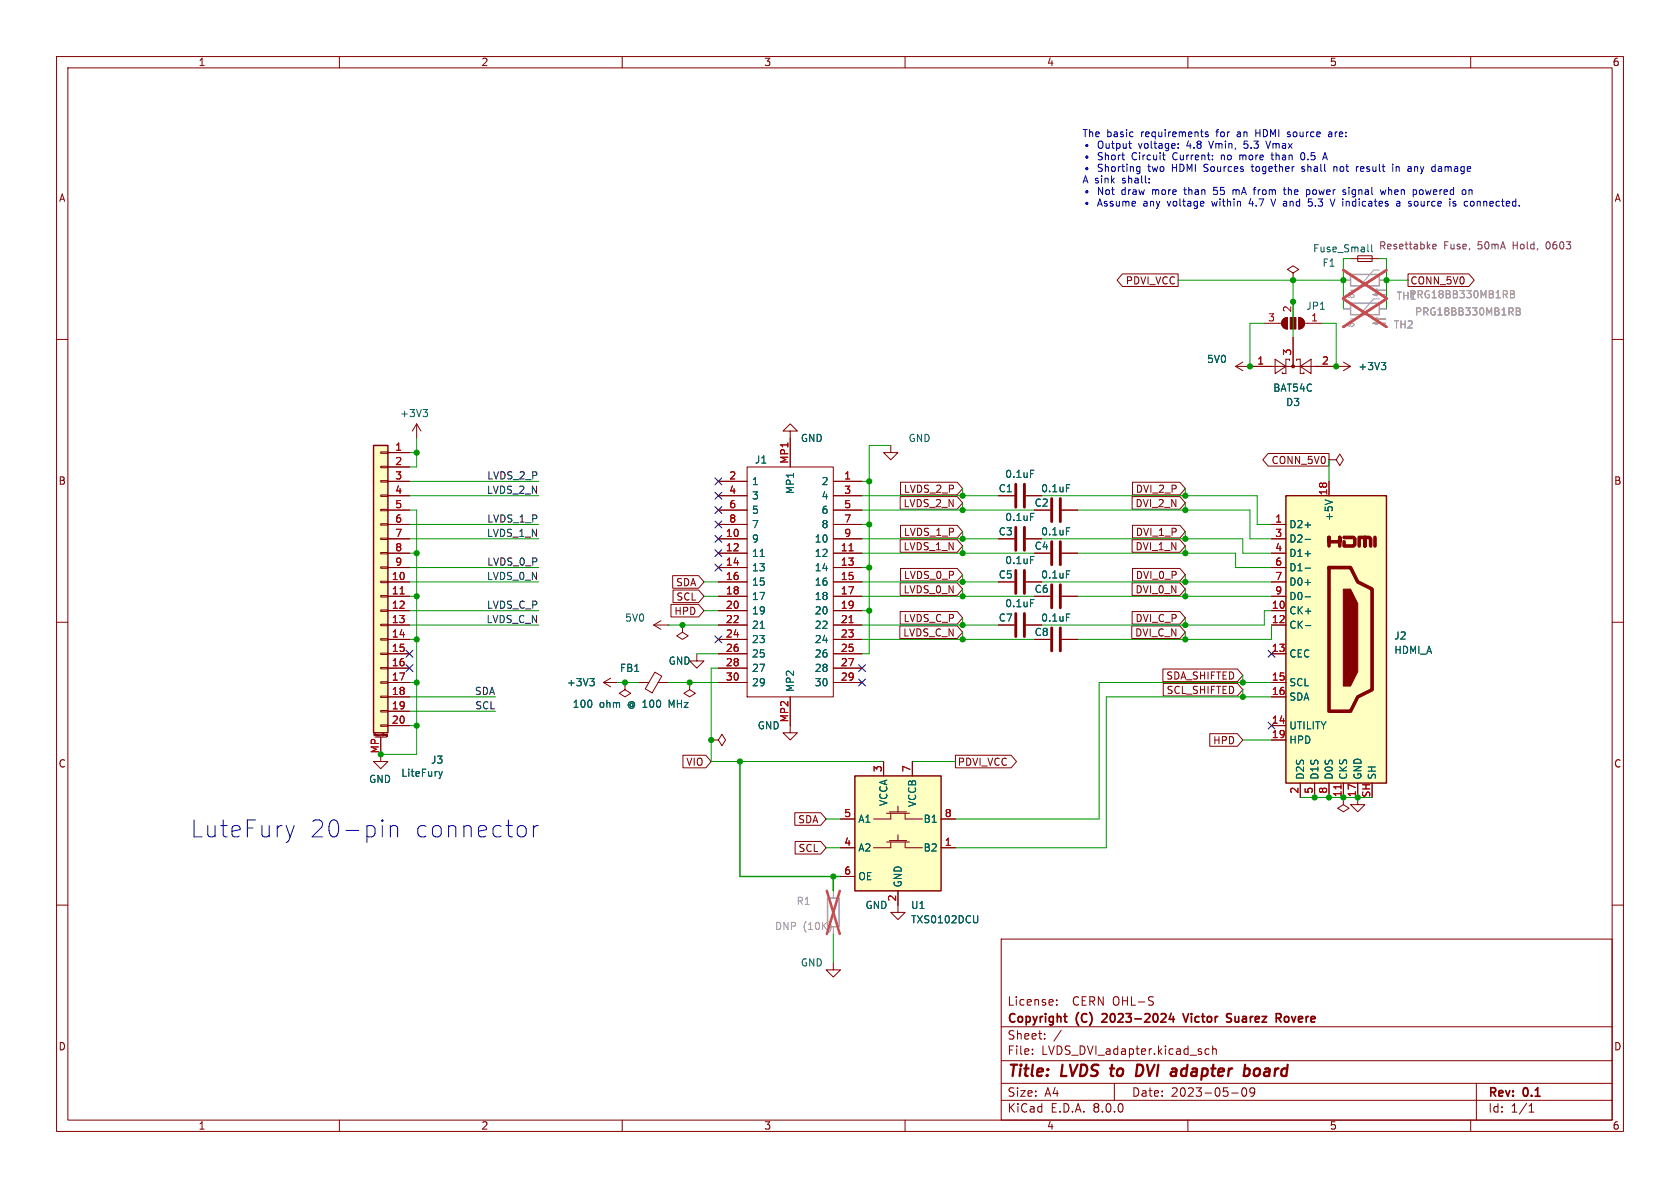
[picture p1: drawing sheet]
<svg xmlns="http://www.w3.org/2000/svg" width="297mm" height="210mm" viewBox="0 0 297 210" stroke-linecap="round" stroke-linejoin="round" font-family="sans-serif">
<g fill="none" stroke="#840000" stroke-width=".18">
<path d="M10 10h277v190h-277zM12 12h273v186h-273zM60 10v2M110 10v2M160 10v2M210 10v2M260 10v2M10 60h2M223.5 57.2h3.1M226.9 56.4l.7-.3v2.1a1.02 1.02 0 0 1-.9-.7 1.02 1.02 0 0 1 .2-1.1zM228.6 53.3v2.8M228.6 59.7v5.1"/>
<path d="M229.6 56.1a1.02 1.02 0 0 1 1 1.1 1.02 1.02 0 0 1-1 1zM230.6 57.2h3.1M238.8 45.7h5M240 45.2h2.6v1h-2.6zM285 60h2M139.7 76.2h1.3l-1.3-1.3-1.3 1.3h1.3v6.4M157.5 78.7v1.3h1.2l-1.2 1.3-1.3-1.3h1.3M221 64.8h15.2M225.4 63.5l1.9 1.3-1.9 1.2zM228 63.8v-.3h-.7v2.5h-.6v-.2M229.2 63.8v-.3h.7v2.5h.6v-.2M229.9 64.8l1.9-1.3v2.5z"/>
<path d="M127 95.3h5.1M127 97.8h5.1M127 90.2h5.1M127 85.1h5.1M127 87.6h5.1M127 92.7h5.1M132.1 82.6h15.2v40.6h-15.2zM147.3 95.3h5.1M147.3 97.8h5.1M147.3 90.2h5.1M147.3 85.1h5.1M147.3 87.6h5.1"/>
<path d="M147.3 92.7h5.1M176.5 95.3h2.8M176.5 87.6h2.8M181.4 95.3h2.7M181.4 87.6h2.7M182.9 97.8h2.8M182.9 90.2h2.8M187.7 97.8h2.8M187.7 90.2h2.8M234.9 81.3h1.3l.7-1 .6 1-.6 1-.7-1M234.9 81.3h.1M10 110h2"/>
<path d="M127 105.4h5.1M127 100.3h5.1M127 102.9h5.1M127 108h5.1M127 110.5h5.1M127 113h5.1M127 115.6h5.1M127 118.1h5.1M147.3 105.4h5.1M147.3 100.3h5.1M147.3 102.9h5.1M147.3 108h5.1"/>
<path d="M147.3 110.5h5.1M147.3 113h5.1M147.3 115.6h5.1M147.3 118.1h5.1M176.5 102.9h2.8M176.5 110.5h2.8M181.4 102.9h2.7M181.4 110.5h2.7M182.9 105.4h2.8M182.9 113h2.8M187.7 105.4h2.8M187.7 113h2.8"/>
<path d="M285 110h2M125.7 130.8h1.3l.6-1 .7 1-.7 1-.6-1M125.7 130.8h.1M127 120.7h5.1M139.7 123.2v6.3h1.3l-1.3 1.3-1.3-1.3h1.3M147.3 120.7h5.1M10 160h2M285 160h2M147.3 170.2v1.3h1.3l-1.3 1.2-1.3-1.2h1.3M177 166h108v32h-108zM186.8 177.6v.1M186.8 176.8v.1"/>
<path d="M60 198v2M110 198v2M160 198v2M177 194.5h108M177 191.5h108M177 187.5h108M177 181.5h108M182.5 186.3v.1M182.5 185.5v.1M184.7 183.6v.1M184.7 182.8v.1M187.6 182.1l-1.3 2"/>
<path d="M197 191.5v3M210 198v2M213.7 185.5l-.4-.1-.3 .3v.4l.2 .2h.5M214.4 185.5l.2-.1 .4 .1v.9M214.4 184.9v1.5M217.7 193.2h1.2M219.7 192.4a.81 .81 0 0 0 .3 1.4l.2-.1 .2-.5-.2-.8M221.8 192.9l-.3 .3h-.3l-.2-.3 .1-.5 .4-.1 .2 .1a.99 .99 0 0 1-.3 1.4h-.3M260 198v2M261 191.5v6.5M270.3 196.6h.9M270.3 195.5l.4-.4v1.5"/>
</g>
<path d="M196.2 188.9h.8M196.6 188.2l-.2 1.7 .2 .3M201.8 188.3l-.7-.1-.3 2h.5l.5-.3M220.8 189l.1 .3-.1 .7M222.4 188.9a.62 .62 0 0 0-.7 .4v.7a.52 .52 0 0 0 .8 .1" fill="none" stroke="#840000" stroke-width=".4"/>
<path d="M188.1 179.7h.5M194.9 179.3h-.1M195.6 179.8l-.8 .9h.9M207.1 179.1l-.4 1.1h.9M207.4 179.7v1M209.1 179.2l.5 1.5 .5-1.5M217.1 179.9l.5 .1 .1 .4-.3 .3h-.3M217.1 179.2l.6 .1M226 180l.5 .7M226.2 179.2l.3 .3-.1 .3-.2 .2M227.6 179.7l-.4 .1-.1 .2v.5l.5 .2M188.5 180.7h.1" fill="none" stroke="#840000" stroke-width=".3"/>
<g fill="none" stroke="#840000" stroke-width=".51">
<path d="M179.6 85.6v4.1M179.6 93.2v4.1M181.1 85.6v4.1M181.1 93.2v4.1M185.9 88.1v4.1M185.9 95.8v4M187.5 88.1v4.1M187.5 95.8v4M179.6 100.8v4.1M179.6 108.5v4M181.1 100.8v4.1M181.1 108.5v4"/>
<path d="M185.9 103.4v4M185.9 111v4.1M187.5 103.4v4M187.5 111v4.1"/>
</g>
<path d="M241.8 44.3l.2 .2M242.5 43.3v1l.2 .2M134.4 98.4h.7M182.2 90.7h.6M182.2 98.4h.6M182.2 83.1h.6M188.5 93.3h.6M188.5 85.7h.6M134.4 111.1h.7M182.2 106h.6M188.5 100.9h.6M188.5 108.5h.6" fill="none" stroke="#006464" stroke-width=".18"/>
<path d="M237.5 49.5h1.3M237.5 54.6h1.3M238.5 51.7l.2 .3 .1 .4-.2 .2-.2-.1-.1-.2 .1-.2h.8l.2 .1-.1 .3-.4 .2M238.5 56.8l.2 .3 .1 .3-.2 .2h-.2l-.1-.2 .1-.2 .8-.1 .2 .2-.1 .3-.4 .2M243.8 47.8h-1l-3 3.5h-1M243.8 52.8h-1l-3 3.6h-1M243.8 49.5h1.3M243.8 54.6h1.3M147.3 157.5v1.3M147.3 163.8v1.3" fill="none" stroke="#a1a1a1" stroke-width=".18"/>
<path d="M238.8 48.5h5v2h-5zM238.8 53.6h5v2h-5zM146.3 158.8h2v5h-2z" fill="none" stroke="#a1a1a1" stroke-width=".25"/>
<g fill="#a1a1a1" stroke="#a1a1a1" stroke-width=".18">
<path d="M242.7 52.1l.8-.3v.5l-.8-.2h2.3z"/>
<path d="M242.7 51.3l.8-.2v.5l-.8-.3h2.3z"/>
<path d="M242.7 57.2l.8-.3v.5l-.8-.2h2.3z"/>
<path d="M242.7 56.4l.8-.3v.5l-.8-.2h2.3z"/>
</g>
<path d="M267 51.4h.5l.2 .2-.2 .4 .2 .1 .1 .3-.3 .2h-.5zM267 52h.5M268.1 54.4h.4l.2 .3-.2 .3 .2 .2 .1 .3-.3 .2h-.4zM268.1 55h.4M146.8 163.1l.1 .6-.1 .9" fill="none" stroke="#989898" stroke-width=".18"/>
<path d="M237.5 47.8l7.6 4.9M237.5 52.8l7.6 5M245.1 47.8l-7.6 4.9M245.1 52.8l-7.6 5M146.2 157.5l2.3 7.6M148.5 157.5l-2.3 7.6" fill="none" stroke="#e75356" stroke-width=".46"/>
<path d="M253.3 43.6l.6-.1-.1-.3h-.3l-.2 .1 .1 .7h.4" fill="none" stroke="#840084" stroke-width=".18"/>
<g fill="#840000" stroke="#840000" stroke-width=".18">
<path d="M229.6 56.1a1.02 1.02 0 0 1 1 1.1 1.02 1.02 0 0 1-1 1z"/>
<path d="M228.1 56.1h1v2.1h-1z"/>
<path d="M226.9 56.4l.7-.3v2.1a1.02 1.02 0 0 1-.9-.7 1.02 1.02 0 0 1 .2-1.1z"/>
<circle cx="228.6" cy="64.8" r=".25"/>
</g>
<path d="M150.1 97.4h.7M150.1 110.1h.7" fill="none" stroke="#a90000" stroke-width=".18"/>
<path d="M66 78.7h2.6v50.8h-2.6z" fill="#ffffc2"/>
<g fill="none" stroke="#840000" stroke-width=".18">
<path d="M228.6 48.3l-1-.7 1-.6 1 .6-1 .7v1.2M228.6 49.5h.1M67.3 79.9h1.3v.2h-1.3zM73.7 74.9l.7 1.3M73.7 74.9v2.6M73.7 74.9l-.8 1.3M218.4 64.8l1.3 .7M218.4 64.8h2.6M219.7 64l-1.3 .8M221 64.8h.1M67.3 97.7h1.3v.2h-1.3zM67.3 95.1h1.3v.3h-1.3z"/>
<path d="M67.3 92.6h1.3v.2h-1.3zM67.3 90h1.3v.3h-1.3zM67.3 87.5h1.3v.3h-1.3zM67.3 85h1.3v.2h-1.3zM67.3 82.4h1.3v.3h-1.3zM68.6 80h3.8M68.6 82.6h3.8M68.6 85.1h3.8M68.6 87.6h3.8M68.6 90.2h3.8M68.6 92.7h3.8M68.6 95.3h3.8"/>
<path d="M68.6 97.8h3.8M67.3 118h1.3v.2h-1.3zM67.3 115.4h1.3v.3h-1.3zM67.3 112.9h1.3v.3h-1.3zM67.3 110.4h1.3v.2h-1.3zM67.3 107.8h1.3v.3h-1.3zM67.3 105.3h1.3v.2h-1.3zM67.3 102.7h1.3v.3h-1.3zM67.3 100.2h1.3v.3h-1.3zM68.6 102.9h3.8M68.6 105.4h3.8M68.6 108h3.8"/>
<path d="M68.6 110.5h3.8M68.6 113h3.8M68.6 115.6h3.8M68.6 118.1h3.8M68.6 100.3h3.8M120.6 110.5v1.3l1.1 .6-1.1 .6-1-.6 1-.6M120.6 110.5h.1M123.2 115.6v1.2h1.3l-1.3 1.3-1.3-1.3h1.3M66.1 130.1v-.4l.1 .3 .2-.3v.4M66.3 130.3h2M67.3 128.1h1.3v.3h-1.3zM67.3 125.6h1.3v.3h-1.3z"/>
<path d="M67.3 123.1h1.3v.2h-1.3zM67.3 120.5h1.3v.3h-1.3zM67.3 130.3v4.3h-1.3l1.3 1.3 1.3-1.3h-1.3M67.6 129.7v.3M67.8 129.7h.1M68.4 130.1h.1M68.4 129.9v.2M68.4 129.8h.1v.3l-.2 .1M68.4 129.8v.1M68.5 130.1h-.1M68.6 120.7h3.8M68.6 123.2h3.8"/>
<path d="M68.6 125.7h3.8M68.6 128.3h3.8M121.9 120.7v1.2l1 .7-1 .6-1-.6 1-.7M121.9 120.7h.1M158.7 160v1.3h1.3l-1.3 1.3-1.2-1.3h1.2"/>
</g>
<path d="M66 78.7h2.6v50.8h-2.6z" fill="none" stroke="#840000" stroke-width=".25"/>
<path d="M70.7 105h.8" fill="none" stroke="#a90000" stroke-width=".18"/>
<path d="M74.8 72.4h.8l-.4 .5M75.3 72.9l.3 .2v.3l-.3 .3M77.6 136.4l.3 .8M77.9 137.2l-.1 .3M78.2 136.4l-.3 .8" fill="none" stroke="#006464" stroke-width=".18"/>
<path d="M227.3 87.6h17.8v50.8h-17.8z" fill="#ffffc2"/>
<path d="M234.9 96.5v-1.5v.8h2v-.8v1.5M237.6 95h1.7l.2 .3v1l-.2 .2h-1.7v-.7M240.3 96.5v-1.5h1v1.5v-1.5h.8l.2 .3v1.2M243.1 95v1.5M234.9 100.3h3.9l1.2 2.6 2.6 1.2v17.8l-2.6 1.3-1.2 2.5h-3.9z" fill="none" stroke="#840000" stroke-width=".63"/>
<path d="M227.3 87.6h17.8v50.8h-17.8z" fill="none" stroke="#840000" stroke-width=".25"/>
<path d="M237.5 104.1h1.3l1.2 2.6v12l-1.2 2.6h-1.3z" fill="#840000" stroke="#840000" stroke-width=".18"/>
<g fill="none" stroke="#840000" stroke-width=".18">
<path d="M236.2 64.8h2.6M237.5 64l1.3 .8M238.8 64.8l-1.3 .7M224.8 92.7h2.5M224.8 95.3h2.5M224.8 97.8h2.5M234.9 85.1v2.5M107.9 119.9l-1.2 .8M115.6 110.5h2.5M115.6 110.5l1.2 .8M115.8 118.8l1.2 .7-1.7 3-1.2-.7zM116.8 109.7l-1.2 .8"/>
<path d="M118.1 110.5h.1M224.8 108h2.5M224.8 110.5h2.5M224.8 115.6h2.5M224.8 100.3h2.5M224.8 102.9h2.5M224.8 105.4h2.5M106.7 120.7h2.5M106.7 120.7l1.2 .7M110.5 120.7v1.2l1 .7-1 .6-1-.6 1-.7M110.5 120.7h.1M113 120.7h1.7"/>
<path d="M116.4 120.7h1.7M224.8 128.3h2.5M224.8 120.7h2.5M224.8 123.2h2.5M224.8 130.8h2.5M229.9 138.4v2.6M232.4 138.4v2.6M234.9 138.4v2.6M237.5 138.4v3.8l1 .7-1 .6-1-.6 1-.7M240 138.4v2.6"/>
</g>
<path d="M244.2 64.1h.8l-.4 .5M244.7 64.6l.3 .2v.3l-.3 .2M230.7 92.8h1M230.7 95.3h1M230.7 97.9h1M234.3 88.4l1.2 .4M104.3 120h.8l-.5 .4M230.7 100.4h1M230.7 103h1M230.7 105.5h1M230.8 110.6h.9M104.8 120.4l.3 .3v.3l-.3 .2" fill="none" stroke="#006464" stroke-width=".18"/>
<path d="M237.1 138.7v.8" fill="none" stroke="#a90000" stroke-width=".18"/>
<path d="M151.1 137.2h15.3v20.3h-15.3z" fill="#ffffc2"/>
<path d="M151.1 137.2h15.3v20.3h-15.3z" fill="none" stroke="#840000" stroke-width=".25"/>
<g fill="none" stroke="#840000" stroke-width=".18">
<path d="M198.4 48.4h9.9v2.2h-9.9l-.9-1.1zM228.6 59.7v5.1M248.9 48.4h10.8l.9 1.1-.9 1.1h-10.8zM139.7 77.5v5.1M221 64.8h.1M221 64.8h3.8M232.4 64.8h3.8M68.6 92.7h3.8M68.6 95.3h3.8M68.6 97.8h3.8M68.6 87.6h3.8M68.6 90.2h3.8"/>
<path d="M68.6 85.1h3.8M68.6 80h3.8M68.6 82.6h3.8M127 92.7h5.1M127 95.3h5.1M127 97.8h5.1M127 87.6h5.1M127 90.2h5.1M127 85.1h5.1M147.3 92.7h5.1M147.3 95.3h5.1M147.3 97.8h5.1"/>
<path d="M147.3 87.6h5.1M147.3 90.2h5.1M147.3 85.1h5.1M159.1 87.8h10.1l1 1.1-1 1.1h-10.1zM159.1 95.4h10.1l1 1.1-1 1.1h-10.1zM159.2 92.9h10l1 1.1-1 1.1h-10zM159.2 85.2h10l1 1.2-1 1.1h-10zM176.5 95.3h2.8M176.5 87.6h2.8M181.4 95.3h2.7M181.4 87.6h2.7M182.9 97.8h2.8"/>
<path d="M182.9 90.2h2.8M187.7 97.8h2.8M187.7 90.2h2.8M200.1 95.4h8.5l.9 1.1-.9 1.1h-8.5zM200.1 87.8h8.5l.9 1.1-.9 1.1h-8.5zM200.2 92.9h8.4l.9 1.1-.9 1.1h-8.4zM200.2 85.2h8.4l.9 1.2-.9 1.1h-8.4zM224.2 80.2h10.7v2.2h-10.7l-1-1.1zM224.8 92.7h2.5M224.8 95.3h2.5M224.8 97.8h2.5M234.9 85.1v2.5"/>
<path d="M68.6 108h3.8M68.6 110.5h3.8M68.6 115.6h3.8M68.6 100.3h3.8M68.6 102.9h3.8M68.6 105.4h3.8M68.6 113h3.8M68.6 118.1h3.8M118.6 106.8h4.9l1 1.2-1 1.1h-4.9zM118.9 101.8h4.6l1 1.1-1 1.1h-4.6zM119 104.3h4.5l1 1.1-1 1.1h-4.5zM127 108h5.1"/>
<path d="M127 110.5h5.1M127 115.6h5.1M127 100.3h5.1M127 102.9h5.1M127 105.4h5.1M127 113h5.1M127 118.1h5.1M147.3 108h5.1M147.3 110.5h5.1M147.3 115.6h5.1M147.3 100.3h5.1M147.3 102.9h5.1"/>
<path d="M147.3 105.4h5.1M147.3 113h5.1M147.3 118.1h5.1M159.1 110.6h10.1l1 1.2-1 1.1h-10.1zM159.1 108.1h10.1l1 1.1-1 1.1h-10.1zM159.1 103h10.1l1 1.1-1 1.2h-10.1zM159.2 100.5h10l1 1.1-1 1.1h-10zM176.5 110.5h2.8M176.5 102.9h2.8M181.4 110.5h2.7M181.4 102.9h2.7M182.9 105.4h2.8"/>
<path d="M182.9 113h2.8M187.7 105.4h2.8M187.7 113h2.8M200.1 110.6h8.5l.9 1.2-.9 1.1h-8.5zM200.1 108.1h8.5l.9 1.1-.9 1.1h-8.5zM200.1 103h8.5l.9 1.1-.9 1.2h-8.5zM200.2 100.5h8.4l.9 1.1-.9 1.1h-8.4zM205.6 118.3h13.2l.9 1.1-.9 1.1h-13.2zM224.8 108h2.5M224.8 110.5h2.5M224.8 115.6h2.5M224.8 100.3h2.5"/>
<path d="M224.8 102.9h2.5M224.8 105.4h2.5M67.3 130.3v3.1M68.6 128.3h3.8M68.6 120.7h3.8M68.6 123.2h3.8M68.6 125.7h3.8M110.5 120.7h.1M113 120.7h1.3M116.8 120.7h1.3M120.7 133.5h4.1l.9 1.1-.9 1.1h-4.1zM121.9 120.7h.1"/>
<path d="M127 120.7h5.1M139.7 123.2v5.1M147.3 120.7h5.1M156.2 134.6v2.6M161.3 134.6v2.6M168.9 133.5h9.9l.9 1.1-.9 1.1h-9.9zM205.6 120.8h13.2l.9 1.1-.9 1.1h-13.2zM213.9 129.7h4.9l.9 1.1-.9 1.1h-4.9zM224.8 128.3h2.5M224.8 120.7h2.5M224.8 123.2h2.5M224.8 130.8h2.5"/>
<path d="M229.9 138.4v2.6M232.4 138.4v2.6M234.9 138.4v2.6M237.5 138.4v2.6M240 138.4v3.8h1.3l-1.3 1.3-1.2-1.3h1.2M140.5 143.7h4.6l.9 1.1-.9 1.1h-4.6zM140.6 148.7h4.5l.9 1.2-.9 1.1h-4.5zM148.6 149.9h2.5M148.6 144.8h2.5M148.6 154.9h2.5M156.7 148.8h4.1M156.7 143.8h4.1"/>
<path d="M157.2 148.6h3.1M157.2 143.5h3.1M157.5 148.8v1.1h-3.1M157.5 143.8v1h-3.1M158.7 142.5v1M158.7 147.6v1M158.7 157.5v2.5M160 148.8v1.1h3.1M160 143.8v1h3.1M166.4 149.9h2.5M166.4 144.8h2.5"/>
</g>
<g fill="none" stroke="#006464" stroke-width=".18">
<path d="M244.2 64.1h.8l-.4 .5M244.7 64.6l.3 .2v.3l-.3 .2M134.4 98.4h.7M182.2 83.1h.6M182.2 98.4h.6M182.2 90.7h.6M188.5 85.7h.6M188.5 93.3h.6M230.7 92.8h1M230.7 95.3h1M230.7 97.9h1M234.3 88.4l1.2 .4"/>
<path d="M104.3 120h.8l-.5 .4M134.4 111.1h.7M182.2 106h.6M188.5 108.5h.6M188.5 100.9h.6M230.7 100.4h1M230.7 103h1M230.7 105.5h1M230.8 110.6h.9M77.6 136.4l.3 .8M77.9 137.2l-.1 .3M78.2 136.4l-.3 .8"/>
<path d="M104.8 120.4l.3 .3v.3l-.3 .2M172.8 161.9v1l-.2 .2"/>
</g>
<g fill="none" stroke="#0000c2" stroke-width=".18">
<path d="M199.5 25.4h.5M199.9 26.2h.1M201 30.2h.5M201 29.5h.5M201.5 29.5v1l-.1 .2h-.3M203.2 32.2v.1M203.2 31.6v.1M205.8 28.2l.2 .1M208.3 26.1v.1M208.3 25.4v.1M212.2 23.3h.5M212.6 24.2h.1"/>
<path d="M213.6 23.4l-.3-.1-.2 .2v.2l.5 .1v.3h-.5M213.7 24.9l.4 1.3M214.5 34.3l.2 .1M215.2 33.1h-.6l-.1 .6 .2-.1M218 33.5v.9M218.3 33.5l-.3 .2M219.2 27.4v.9M219.4 27.4l-.2 .1M219.9 26.1l.2 .1M220 24.9l-.1 .6 .2-.1M221.1 35.1l-.3 .9h.8M221.2 29.5h.5"/>
<path d="M221.4 29v1.2M222 22.9v1.3M222 23.5h.7M223.8 24.9l.4 1.3M224.7 27.4h.5M224.7 35.2l.4 1.2M224.9 27v1.1l.3 .2M226.9 33.5h.4M227 33.1v1.1l.3 .2M227.6 24.1l.4 .1M227.6 23.6l.4 .1M228 23.3l-.4 .2"/>
<path d="M230.1 30.2l.4 .1M230.5 27h-.1a.68 .68 0 0 0-.5 .6 .68 .68 0 0 0 .5 .7l.1-.1M230.5 29.5l-.4 .1 .1 .2 .3 .1M231.1 33.5l.4 .1 .1 .2-.1 .5-.4 .1M231.3 35.2h.6M231.3 35.7l.5-.1 .2 .3M232 36.2l-.2 .2h-.5M233.8 28.3l.4-1.3 .5 1.3M233.9 27.9h.6M234.9 23.4h.5M235.4 23.6l-.4 .1-.2 .2 .2 .3 .4-.1M235.8 29.6l.4-.1 .2 .1"/>
<path d="M235.8 29.5v.8M236 35.2l-.4 1.2M237.7 34l.2 .1-.2 .3M237.7 33.5l.2 .1M238.5 33.1v.1M238.5 33.5v.9M240.2 29.5l-.3 .1M240.6 29.5v.7M241.1 29.8l-.6 .1M244 33.5l.3 .9 .2-.6 .3 .6 .2-.9M246.2 29v.2M246.2 29.5v.8"/>
<path d="M246.8 29.5v.8M246.9 35.6h.5l.1 .8M247.2 29.5l-.4 .1M247.5 35.9l-.4 .1-.2 .1 .2 .3h.4M250.3 35.6h.3M250.6 36.4h-.3M251.5 33.6l-.3-.1-.3 .3 .1 .5 .2 .1 .3-.1M254.7 29.5h-.4M254.7 29.8h-.3l-.1 .2v.2l.4 .1M256.9 36l.4 .1 .1 .2-.2 .1h-.3M259.7 33.7l.2-.2 .3 .1v.8M259.7 33.5v.9"/>
<path d="M260.4 35.6l.2 .2v.4l-.2 .2M52 145.9l-.7 2M67.6 144.9v.3M67.6 145.9v2M67.6 144.9l-.2 .2 .2 .1M67.6 144.9l.1 .2-.1 .1M69 145.9v2M69 146.2a.75 .75 0 0 1 1.3 .2v1.5M92.9 146.2l.1 .3v.9l-.1 .3M94.3 145.9v2M95.2 145.9a.77 .77 0 0 0-.9 .6"/>
</g>
<g fill="none" stroke="#009600" stroke-width=".18">
<path d="M208.3 49.5h29.2M223.5 57.2h-2.5v7.6M228.6 49.5v10.2M233.7 57.2h2.5v7.6M238.8 45.7h-1.3v8.9M243.8 45.7h1.3v8.9M245.1 49.5h3.8M73.7 77.5v5.1h-1.3M157.5 78.7h-3.8v36.9h-1.3M72.4 95.3h22.8M72.4 92.7h22.8M72.4 90.2h1.3v43.2h-6.4"/>
<path d="M72.4 97.8h1.3M72.4 87.6h22.8M72.4 85.1h22.8M72.4 80h1.3M152.4 95.3h24.1M152.4 92.7h1.3M152.4 97.8h30.5M152.4 90.2h30.5M152.4 87.6h24.1M152.4 85.1h1.3M170.2 86.4v1.2M170.2 88.9v1.3"/>
<path d="M170.2 94v1.3M170.2 96.5v1.3M184.1 95.3h35.6v2.5h5.1M184.1 87.6h38.1v5.1h2.6M190.5 90.2h30.5v5.1h3.8M190.5 97.8h27.9v2.5h6.4M209.5 86.4v1.2M209.5 88.9v1.3M209.5 94v1.3M209.5 96.5v1.3M234.9 81.3v3.8M72.4 108h22.8"/>
<path d="M72.4 100.3h22.8M72.4 110.5h22.8M72.4 113h1.3M72.4 105.4h1.3M72.4 102.9h22.8M118.1 110.5h8.9M123.2 115.6h3.8M124.5 108h2.5M124.5 105.4h2.5M124.5 102.9h2.5M127 118.1h-1.3v16.5h30.5M152.4 108h1.3"/>
<path d="M152.4 100.3h1.3M152.4 110.5h24.1M152.4 113h30.5M152.4 105.4h30.5M152.4 102.9h24.1M170.2 101.6v1.3M170.2 104.1v1.3M170.2 109.2v1.3M170.2 111.8v1.2M184.1 102.9h40.7M190.5 105.4h34.3M209.5 101.6v1.3"/>
<path d="M209.5 104.1v1.3M209.5 109.2v1.3M209.5 111.8v1.2M219.7 119.4v1.3M224.8 108h-1.3v2.5h-39.4M224.8 110.5v2.5h-34.3M72.4 128.3h1.3M72.4 120.7h1.3M72.4 125.7h15.2M72.4 123.2h15.2M109.2 120.7h3.8M118.1 120.7h8.9"/>
<path d="M161.3 134.6h7.6M219.7 121.9v1.3M219.7 130.8h5.1M224.8 120.7h-30.5v24.1h-25.4M224.8 123.2h-29.2v26.7h-26.7M146 149.9h2.6M146 144.8h2.6M147.3 154.9v2.6M229.9 141h12.7M147.3 165.1v5.1"/>
</g>
<path d="M130.8 134.6v20.3h17.8M147.3 154.9v2.6" fill="none" stroke="#009600" stroke-width=".25"/>
<g fill="none" stroke="#000084" stroke-width=".18">
<path d="M126.4 89.6l1.2 1.2M126.4 97.2l1.2 1.2M126.4 94.6l1.2 1.3M126.4 87l1.2 1.2M126.4 92.1l1.2 1.2M126.4 84.5l1.2 1.2M126.4 99.7l1.2 1.2M127.6 89.6l-1.2 1.2M127.6 97.2l-1.2 1.2M127.6 94.6l-1.2 1.3M127.6 87l-1.2 1.2M127.6 92.1l-1.2 1.2"/>
<path d="M127.6 84.5l-1.2 1.2M127.6 99.7l-1.2 1.2M71.8 115l1.2 1.2M71.8 117.5l1.2 1.2M73 115l-1.2 1.2M73 117.5l-1.2 1.2M126.4 112.4l1.2 1.2M127.6 112.4l-1.2 1.2M151.8 117.5l1.2 1.2M153 117.5l-1.2 1.2M224.2 115l1.2 1.2M225.4 115l-1.2 1.2"/>
<path d="M151.8 120l1.2 1.3M153 120l-1.2 1.3M224.2 127.7l1.2 1.2M225.4 127.7l-1.2 1.2"/>
</g>
<path d="M150.1 97.4h.7M70.7 105h.8M150.1 110.1h.7M237.1 138.7v.8" fill="none" stroke="#a90000" stroke-width=".18"/>
<path d="M267 51.4h.5l.2 .2-.2 .4 .2 .1 .1 .3-.3 .2h-.5zM267 52h.5M268.1 54.4h.4l.2 .3-.2 .3 .2 .2 .1 .3-.3 .2h-.4zM268.1 55h.4" fill="none" stroke="#989898" stroke-width=".18"/>
<path d="M237.5 49.5h1.3M237.5 54.6h1.3M243.8 49.5h1.3M243.8 54.6h1.3" fill="none" stroke="#a1a1a1" stroke-width=".18"/>
<path d="M237.5 47.8l7.6 4.9M237.5 52.8l7.6 5M245.1 47.8l-7.6 4.9M245.1 52.8l-7.6 5" fill="none" stroke="#e75356" stroke-width=".46"/>
<g fill="#009600" stroke="#009600" stroke-width=".18">
<circle cx="209.5" cy="105.4" r=".46"/>
<circle cx="209.5" cy="113" r=".46"/>
<circle cx="209.5" cy="110.5" r=".46"/>
<circle cx="209.5" cy="95.3" r=".46"/>
<circle cx="209.5" cy="90.2" r=".46"/>
<circle cx="209.5" cy="97.8" r=".46"/>
<circle cx="219.7" cy="120.7" r=".46"/>
<circle cx="219.7" cy="123.2" r=".46"/>
<circle cx="209.5" cy="87.6" r=".46"/>
<circle cx="236.2" cy="64.8" r=".46"/>
<circle cx="237.5" cy="49.5" r=".46"/>
<circle cx="228.6" cy="49.5" r=".46"/>
<circle cx="245.1" cy="49.5" r=".46"/>
<circle cx="221" cy="64.8" r=".46"/>
<circle cx="228.6" cy="53.3" r=".46"/>
<circle cx="232.4" cy="141" r=".46"/>
<circle cx="234.9" cy="141" r=".46"/>
<circle cx="170.2" cy="113" r=".46"/>
<circle cx="240" cy="141" r=".46"/>
<circle cx="237.5" cy="141" r=".46"/>
<circle cx="170.2" cy="102.9" r=".46"/>
<circle cx="170.2" cy="105.4" r=".46"/>
<circle cx="170.2" cy="97.8" r=".46"/>
<circle cx="209.5" cy="102.9" r=".46"/>
<circle cx="170.2" cy="90.2" r=".46"/>
<circle cx="170.2" cy="95.3" r=".46"/>
<circle cx="73.7" cy="80" r=".46"/>
<circle cx="73.7" cy="97.8" r=".46"/>
<circle cx="121.9" cy="120.7" r=".46"/>
<circle cx="110.5" cy="120.7" r=".46"/>
<circle cx="120.6" cy="110.5" r=".46"/>
<circle cx="125.7" cy="130.8" r=".46"/>
<circle cx="130.8" cy="134.6" r=".46"/>
<circle cx="153.7" cy="108" r=".46"/>
<circle cx="147.3" cy="154.9" r=".46"/>
<circle cx="73.7" cy="120.7" r=".46"/>
<circle cx="73.7" cy="113" r=".46"/>
<circle cx="73.7" cy="105.4" r=".46"/>
<circle cx="170.2" cy="110.5" r=".46"/>
<circle cx="153.7" cy="100.3" r=".46"/>
<circle cx="170.2" cy="87.6" r=".46"/>
<circle cx="153.7" cy="85.1" r=".46"/>
<circle cx="153.7" cy="92.7" r=".46"/>
<circle cx="73.7" cy="128.3" r=".46"/>
<circle cx="67.3" cy="133.4" r=".46"/>
</g>
<g font-size="4.2" fill="#0000c2">
<text x="33.7" y="148.3">LuteFury</text>
<text x="54.7" y="148.3">20-pin</text>
<text x="73.1" y="148.3">connector</text>
</g>
<g font-size="2.8" fill="#840000">
<text x="178" y="190.9">Title:</text>
<text x="187.7" y="190.9">LVDS</text>
<text x="197.2" y="190.9">to</text>
<text x="202.5" y="190.9">DVI</text>
<text x="209.5" y="190.9">adapter</text>
<text x="223.1" y="190.9">board</text>
</g>
<g font-size="2.1" fill="#840000">
<text x="178" y="178">License:</text>
<text x="189.7" y="178">CERN OHL-S</text>
<text x="178" y="184">Sheet:</text>
<text x="178" y="181.2">Copyright</text>
<text x="190.3" y="181.2">(C)</text>
<text x="195.6" y="181.2">2023-2024</text>
<text x="210.6" y="181.2">Victor</text>
<text x="218.8" y="181.2">Suarez</text>
<text x="228.1" y="181.2">Rovere</text>
<text x="178" y="186.7">File:</text>
<text x="184.1" y="186.7">LVDS_DVI_adapter.kicad_sch</text>
<text x="178" y="196.9">KiCad</text>
<text x="178" y="194.1">Size:</text>
<text x="184.7" y="194.1">A4</text>
<text x="185.7" y="196.9">E.D.A.</text>
<text x="193.3" y="196.9">8.0.0</text>
<text x="200" y="194.1">Date:</text>
<text x="207" y="194.1">2023-05-09</text>
<text x="263" y="194.3">Rev:</text>
<text x="263" y="196.9">Id:</text>
<text x="267.1" y="196.9">1/1</text>
<text x="269.4" y="194.3">0.1</text>
</g>
<g font-size="1.8" fill="#840000">
<text x="35" y="11.9">1</text>
<text x="85" y="11.9">2</text>
<text x="135" y="11.9">3</text>
<text x="185" y="11.9">4</text>
<text x="235" y="11.9">5</text>
<text x="285" y="11.9">6</text>
<text x="10.3" y="35.9">A</text>
<text x="285.3" y="35.9">A</text>
<text x="198.9" y="50.5">PDVI_VCC</text>
<text x="249.2" y="50.5">CONN_5V0</text>
<text x="224.7" y="82.2">CONN_5V0</text>
<text x="10.3" y="85.9">B</text>
<text x="159.6" y="89.9">LVDS_2_N</text>
<text x="159.7" y="87.3">LVDS_2_P</text>
<text x="200.6" y="89.9">DVI_2_N</text>
<text x="200.7" y="87.3">DVI_2_P</text>
<text x="285.3" y="85.9">B</text>
<text x="159.7" y="94.9">LVDS_1_P</text>
<text x="200.7" y="94.9">DVI_1_P</text>
<text x="159.6" y="97.5">LVDS_1_N</text>
<text x="200.6" y="97.5">DVI_1_N</text>
<text x="119.4" y="103.8">SDA</text>
<text x="119.5" y="106.4">SCL</text>
<text x="159.6" y="105.1">LVDS_0_N</text>
<text x="159.7" y="102.6">LVDS_0_P</text>
<text x="200.6" y="105.1">DVI_0_N</text>
<text x="200.7" y="102.6">DVI_0_P</text>
<text x="119.1" y="108.9">HPD</text>
<text x="159.6" y="112.7">LVDS_C_N</text>
<text x="159.6" y="110.2">LVDS_C_P</text>
<text x="200.6" y="112.7">DVI_C_N</text>
<text x="200.6" y="110.2">DVI_C_P</text>
<text x="206.1" y="120.3">SDA_SHIFTED</text>
<text x="206.1" y="122.9">SCL_SHIFTED</text>
<text x="214.4" y="131.8">HPD</text>
<text x="10.3" y="135.9">C</text>
<text x="121.2" y="135.6">VIO</text>
<text x="169.2" y="135.6">PDVI_VCC</text>
<text x="285.3" y="135.9">C</text>
<text x="237.2" y="141" transform="rotate(-90 237.2 141)">11</text>
<text x="141" y="145.7">SDA</text>
<text x="141.1" y="150.8">SCL</text>
<text x="10.3" y="185.9">D</text>
<text x="285.3" y="185.9">D</text>
<text x="35" y="199.9">1</text>
<text x="85" y="199.9">2</text>
<text x="135" y="199.9">3</text>
<text x="185" y="199.9">4</text>
<text x="235" y="199.9">5</text>
<text x="285" y="199.9">6</text>
</g>
<g font-size="1.8" fill="#0000c2">
<text x="191.3" y="24.5">The</text>
<text x="191.3" y="26.5">þÿ &quot;Output</text>
<text x="191.3" y="28.5">þÿ &quot;Short</text>
<text x="195.6" y="24.5">basic</text>
<text x="200.2" y="28.5">Circuit</text>
<text x="201.4" y="26.5">voltage:</text>
<text x="201.8" y="24.5">requirements</text>
<text x="207.6" y="28.5">Current:</text>
<text x="210.1" y="26.5">4.8</text>
<text x="214.3" y="26.5">Vmin,</text>
<text x="215.3" y="24.5">for</text>
<text x="216.3" y="28.5">no</text>
<text x="219.2" y="24.5">an</text>
<text x="219.8" y="28.5">more</text>
<text x="220.6" y="26.5">5.3</text>
<text x="222.6" y="24.5">HDMI</text>
<text x="224.8" y="26.5">Vmax</text>
<text x="225.7" y="28.5">than</text>
<text x="228.5" y="24.5">source</text>
<text x="231" y="28.5">0.5</text>
<text x="235.9" y="24.5">are:</text>
<text x="191.3" y="30.6">þÿ &quot;Shorting</text>
<text x="191.3" y="32.6">A sink</text>
<text x="191.3" y="34.7">þÿ &quot;Not</text>
<text x="198.4" y="34.7">draw</text>
<text x="198.5" y="32.6">shall:</text>
<text x="203.1" y="30.6">two</text>
<text x="204" y="34.7">more</text>
<text x="207.5" y="30.6">HDMI</text>
<text x="209.9" y="34.7">than</text>
<text x="213.3" y="30.6">Sources</text>
<text x="215.2" y="34.7">55</text>
<text x="218.8" y="34.7">mA</text>
<text x="222" y="30.6">together</text>
<text x="222.7" y="34.7">from</text>
<text x="228.3" y="34.7">the</text>
<text x="231" y="30.6">shall</text>
<text x="232.4" y="34.7">power</text>
<text x="236.8" y="30.6">not</text>
<text x="239.1" y="34.7">signal</text>
<text x="241" y="30.6">result</text>
<text x="246" y="34.7">when</text>
<text x="247.6" y="30.6">in</text>
<text x="250.6" y="30.6">any</text>
<text x="251.9" y="34.7">powered</text>
<text x="255" y="30.6">damage</text>
<text x="191.3" y="36.7">þÿ &quot;Assume</text>
<text x="202.3" y="36.7">any</text>
<text x="206.7" y="36.7">voltage</text>
<text x="214.8" y="36.7">within</text>
<text x="221.5" y="36.7">4.7</text>
<text x="225.7" y="36.7">V and</text>
<text x="232.6" y="36.7">5.3</text>
<text x="236.8" y="36.7">V indicates</text>
<text x="248.8" y="36.7">a</text>
<text x="251.1" y="36.7">source</text>
<text x="258.6" y="36.7">is</text>
<text x="261.4" y="36.7">connected.</text>
</g>
<g font-size="1.8" fill="#006464">
<text x="232" y="44.8">Fuse_Small</text>
<text x="233.7" y="47.3">F1</text>
<text x="230.8" y="55">JP1</text>
<text x="213.3" y="64.4">5V0</text>
<text x="240" y="65.6">+3V3</text>
<text x="225" y="69.4">BAT54C</text>
<text x="227.3" y="72">D3</text>
<text x="70.6" y="73.9">+3V3</text>
<text x="133.4" y="82.1">J1</text>
<text x="141.5" y="78.3">GND</text>
<text x="160.5" y="78.3">GND</text>
<text x="132.8" y="86">1</text>
<text x="132.8" y="88.5">3</text>
<text x="140.6" y="87.4" transform="rotate(-90 140.6 87.4)">MP1</text>
<text x="145.1" y="86">2</text>
<text x="145.1" y="88.5">4</text>
<text x="176.5" y="87.2">C1</text>
<text x="177.6" y="84.7">0.1uF</text>
<text x="182.8" y="89.8">C2</text>
<text x="184" y="87.2">0.1uF</text>
<text x="132.8" y="91">5</text>
<text x="132.8" y="93.6">7</text>
<text x="145.1" y="91">6</text>
<text x="145.1" y="93.6">8</text>
<text x="176.5" y="94.8">C3</text>
<text x="177.6" y="92.3">0.1uF</text>
<text x="184" y="94.8">0.1uF</text>
<text x="227.8" y="93.6">D2+</text>
<text x="235.8" y="92.2" transform="rotate(-90 235.8 92.2)">+5V</text>
<text x="132.8" y="96.1">9</text>
<text x="132.8" y="98.7">11</text>
<text x="132.8" y="101.2">13</text>
<text x="143.9" y="98.7">12</text>
<text x="143.9" y="101.2">14</text>
<text x="143.9" y="96.1">10</text>
<text x="177.6" y="99.9">0.1uF</text>
<text x="182.8" y="97.4">C4</text>
<text x="227.8" y="96.1">D2-</text>
<text x="227.8" y="98.7">D1+</text>
<text x="227.8" y="101.2">D1-</text>
<text x="132.8" y="103.7">15</text>
<text x="132.8" y="106.3">17</text>
<text x="143.9" y="103.7">16</text>
<text x="143.9" y="106.3">18</text>
<text x="176.5" y="102.5">C5</text>
<text x="177.6" y="107.5">0.1uF</text>
<text x="182.8" y="105">C6</text>
<text x="184" y="102.5">0.1uF</text>
<text x="227.8" y="103.7">D0+</text>
<text x="227.8" y="106.3">D0-</text>
<text x="110.4" y="110.1">5V0</text>
<text x="132.8" y="108.8">19</text>
<text x="132.8" y="111.4">21</text>
<text x="132.8" y="113.9">23</text>
<text x="143.9" y="108.8">20</text>
<text x="143.9" y="111.4">22</text>
<text x="143.9" y="113.9">24</text>
<text x="176.5" y="110.1">C7</text>
<text x="182.8" y="112.6">C8</text>
<text x="184" y="110.1">0.1uF</text>
<text x="227.8" y="108.8">CK+</text>
<text x="227.8" y="111.4">CK-</text>
<text x="246.4" y="113.3">J2</text>
<text x="109.5" y="119">FB1</text>
<text x="118.1" y="117.7">GND</text>
<text x="132.8" y="116.4">25</text>
<text x="132.8" y="119">27</text>
<text x="143.9" y="116.4">26</text>
<text x="143.9" y="119">28</text>
<text x="227.8" y="116.4">CEC</text>
<text x="246.4" y="115.8">HDMI_A</text>
<text x="100.1" y="121.5">+3V3</text>
<text x="101.1" y="125.3">100</text>
<text x="105.9" y="125.3">ohm</text>
<text x="111.1" y="125.3">@ 100</text>
<text x="118.7" y="125.3">MHz</text>
<text x="132.8" y="121.5">29</text>
<text x="140.6" y="122.4" transform="rotate(-90 140.6 122.4)">MP2</text>
<text x="143.9" y="121.5">30</text>
<text x="227.8" y="121.5">SCL</text>
<text x="227.8" y="124.1">SDA</text>
<text x="133.9" y="129.1">GND</text>
<text x="227.8" y="129.1">UTILITY</text>
<text x="227.8" y="131.7">HPD</text>
<text x="70.8" y="137.5">LiteFury</text>
<text x="76.1" y="135.2">J3</text>
<text x="230.7" y="137.9" transform="rotate(-90 230.7 137.9)">D2S</text>
<text x="233.3" y="137.9" transform="rotate(-90 233.3 137.9)">D1S</text>
<text x="235.8" y="137.9" transform="rotate(-90 235.8 137.9)">D0S</text>
<text x="238.4" y="137.9" transform="rotate(-90 238.4 137.9)">CKS</text>
<text x="240.9" y="137.9" transform="rotate(-90 240.9 137.9)">GND</text>
<text x="243.4" y="137.9" transform="rotate(-90 243.4 137.9)">SH</text>
<text x="65.1" y="138.6">GND</text>
<text x="157.1" y="142.6" transform="rotate(-90 157.1 142.6)">VCCA</text>
<text x="162.2" y="142.8" transform="rotate(-90 162.2 142.8)">VCCB</text>
<text x="151.6" y="145.6">A1</text>
<text x="163.2" y="145.6">B1</text>
<text x="151.6" y="150.7">A2</text>
<text x="151.6" y="155.8">OE</text>
<text x="163.2" y="150.7">B2</text>
<text x="152.9" y="160.9">GND</text>
<text x="159.6" y="157" transform="rotate(-90 159.6 157)">GND</text>
<text x="161" y="160.9">U1</text>
<text x="161" y="163.4">TXS0102DCU</text>
<text x="141.5" y="171">GND</text>
</g>
<g font-size="1.8" fill="#840084">
<text x="243.7" y="44.3">Resettabke</text>
<text x="255.2" y="44.3">Fuse,</text>
<text x="261.3" y="44.3">50mA</text>
<text x="267.7" y="44.3">Hold,</text>
<text x="273.8" y="44.3">0603</text>
</g>
<g font-size="1.8" fill="#989898">
<text x="246.8" y="53.2">TH1</text>
<text x="249" y="52.9">PRG18BB330MB1RB</text>
<text x="246.3" y="58.3">TH2</text>
<text x="250.1" y="56">PRG18BB330MB1RB</text>
<text x="140.7" y="160.2">R1</text>
<text x="136.9" y="164.6">DNP</text>
<text x="142" y="164.6">(10K)</text>
</g>
<g font-size="1.8" fill="#a90000">
<text x="224.1" y="56.9">3</text>
<text x="228.3" y="55.3" transform="rotate(-90 228.3 55.3)">2</text>
<text x="231.7" y="56.9">1</text>
<text x="222.2" y="64.5">1</text>
<text x="228.3" y="62.9" transform="rotate(-90 228.3 62.9)">3</text>
<text x="233.6" y="64.5">2</text>
<text x="69.8" y="79.8">1</text>
<text x="69.8" y="82.3">2</text>
<text x="139.4" y="82.1" transform="rotate(-90 139.4 82.1)">MP1</text>
<text x="69.8" y="84.8">3</text>
<text x="69.8" y="87.4">4</text>
<text x="69.8" y="89.9">5</text>
<text x="128.8" y="84.8">2</text>
<text x="128.8" y="87.4">4</text>
<text x="128.8" y="89.9">6</text>
<text x="149.2" y="84.8">1</text>
<text x="149.2" y="87.4">3</text>
<text x="149.2" y="89.9">5</text>
<text x="234.7" y="87.7" transform="rotate(-90 234.7 87.7)">18</text>
<text x="69.8" y="92.5">6</text>
<text x="69.8" y="95">7</text>
<text x="128.2" y="95">10</text>
<text x="128.8" y="92.5">8</text>
<text x="149.2" y="92.5">7</text>
<text x="149.2" y="95">9</text>
<text x="225.4" y="92.5">1</text>
<text x="225.4" y="95">3</text>
<text x="69.8" y="97.5">8</text>
<text x="69.8" y="100.1">9</text>
<text x="128.2" y="97.5">12</text>
<text x="128.2" y="100.1">14</text>
<text x="148.5" y="97.5">11</text>
<text x="148.5" y="100.1">13</text>
<text x="225.4" y="97.5">4</text>
<text x="225.4" y="100.1">6</text>
<text x="69.2" y="102.6">10</text>
<text x="69.2" y="105.2">11</text>
<text x="69.2" y="107.7">12</text>
<text x="128.2" y="102.6">16</text>
<text x="128.2" y="105.2">18</text>
<text x="128.2" y="107.7">20</text>
<text x="148.5" y="102.6">15</text>
<text x="148.5" y="105.2">17</text>
<text x="148.5" y="107.7">19</text>
<text x="224.7" y="107.7">10</text>
<text x="225.4" y="102.6">7</text>
<text x="225.4" y="105.2">9</text>
<text x="69.2" y="110.2">13</text>
<text x="69.2" y="112.8">14</text>
<text x="128.2" y="110.2">22</text>
<text x="128.2" y="112.8">24</text>
<text x="148.5" y="110.2">21</text>
<text x="148.5" y="112.8">23</text>
<text x="224.7" y="110.2">12</text>
<text x="69.2" y="115.3">15</text>
<text x="69.2" y="117.9">16</text>
<text x="128.2" y="115.3">26</text>
<text x="128.2" y="117.9">28</text>
<text x="148.5" y="115.3">25</text>
<text x="148.5" y="117.9">27</text>
<text x="224.7" y="115.3">13</text>
<text x="69.2" y="120.4">17</text>
<text x="69.2" y="122.9">18</text>
<text x="69.2" y="125.5">19</text>
<text x="128.2" y="120.4">30</text>
<text x="148.5" y="120.4">29</text>
<text x="224.7" y="120.4">15</text>
<text x="224.7" y="122.9">16</text>
<text x="69.2" y="128">20</text>
<text x="139.4" y="127.8" transform="rotate(-90 139.4 127.8)">MP2</text>
<text x="224.7" y="128">14</text>
<text x="224.7" y="130.6">19</text>
<text x="67.1" y="133.3" transform="rotate(-90 67.1 133.3)">MP</text>
<text x="156" y="136.6" transform="rotate(-90 156 136.6)">3</text>
<text x="161" y="136.6" transform="rotate(-90 161 136.6)">7</text>
<text x="229.6" y="140.4" transform="rotate(-90 229.6 140.4)">2</text>
<text x="232.2" y="140.4" transform="rotate(-90 232.2 140.4)">5</text>
<text x="234.7" y="140.4" transform="rotate(-90 234.7 140.4)">8</text>
<text x="239.8" y="141" transform="rotate(-90 239.8 141)">17</text>
<text x="242.3" y="141.1" transform="rotate(-90 242.3 141.1)">SH</text>
<text x="149.2" y="149.6">4</text>
<text x="149.2" y="144.5">5</text>
<text x="166.9" y="149.6">1</text>
<text x="166.9" y="144.5">8</text>
<text x="149.2" y="154.7">6</text>
<text x="158.5" y="159.5" transform="rotate(-90 158.5 159.5)">2</text>
</g>
<g font-size="1.8" fill="#0f0f0f">
<text x="86" y="87.4">LVDS_2_N</text>
<text x="86" y="84.8">LVDS_2_P</text>
<text x="86" y="95">LVDS_1_N</text>
<text x="86" y="92.4">LVDS_1_P</text>
<text x="86" y="100.1">LVDS_0_P</text>
<text x="86" y="102.6">LVDS_0_N</text>
<text x="86" y="107.7">LVDS_C_P</text>
<text x="85.9" y="110.2">LVDS_C_N</text>
<text x="83.9" y="122.9">SDA</text>
<text x="83.9" y="125.5">SCL</text>
</g>
<text font-size=".5" fill="#840000" x="65.8" y="130.3">Mounting</text>
</svg>
